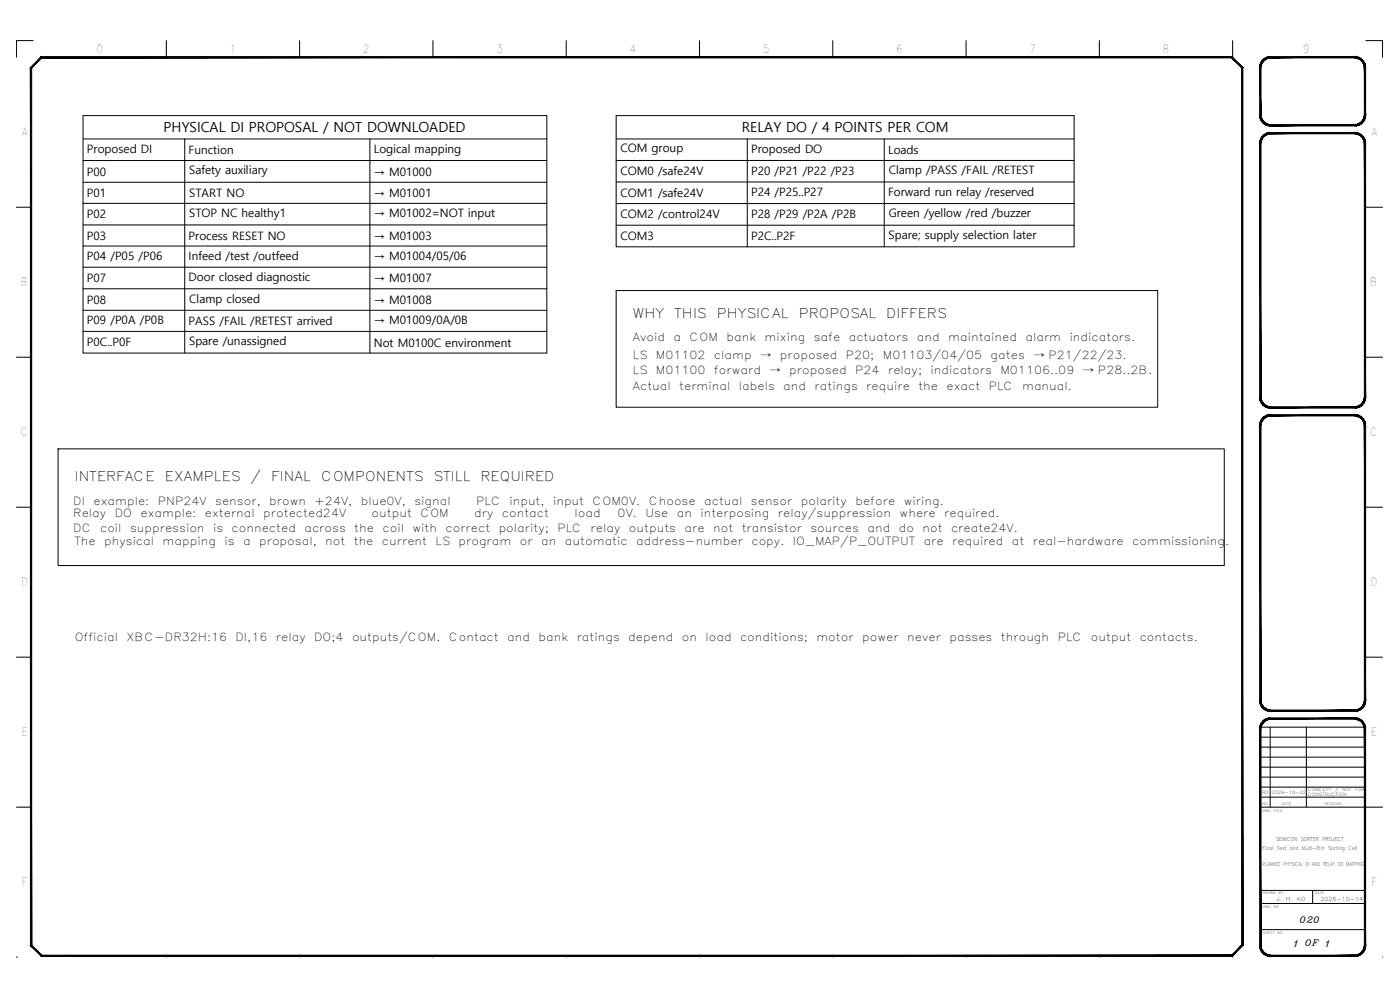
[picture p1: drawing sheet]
<svg xmlns="http://www.w3.org/2000/svg" width="420mm" height="297mm" viewBox="0 0 420 297" stroke-linecap="round" stroke-linejoin="round" font-family="sans-serif">
<g fill="none" stroke="#000" stroke-width=".3">
<path d="M9.9 12.2h-5v5M49.9 12.2v5M89.9 12.2v5M129.9 12.2v5M169.9 12.2v5M209.9 12.2v5M249.9 12.2v5M289.9 12.2v5M329.9 12.2v5M369.9 12.2v5M409.9 12.2h5v5M24.9 34.7h139.2v71.2h-139.2z"/>
<path d="M184.9 34.7h137.5v39.4h-137.5zM372.8 20.3v17.6M24.9 41.7h139.2M24.9 48.2h139.2M24.9 54.7h139.2M55.4 41.7v64.2M111 41.7v64.2M184.9 41.7h137.5M184.9 48.1h137.5M184.9 54.6h137.5M224.3 41.7v32.4M265.4 41.7v32.4"/>
<path d="M4.9 62.2h4.4M24.9 61h139.2M24.9 67.5h139.2M24.9 73.8h139.2M184.9 61.1h137.5M184.9 67.6h137.5M409.9 62.2h5M24.9 80.2h139.2M24.9 86.6h139.2M24.9 93.1h139.2M24.9 99.4h139.2M184.9 87.2h162.5v35h-162.5z"/>
<path d="M4.9 107.2h4.4M409.9 107.2h5M17.4 134.7h350v35h-350zM4.9 152.2h4.4M409.9 152.2h5M4.9 197.2h4.4M409.9 197.2h5M378.3 218.2h31.4M381.2 218.2v24M392.1 218.2v24M378.2 239.2h31.4M378.3 236.2h31.3"/>
<path d="M378.3 233.2h31.3M378.3 230.2h31.3M378.3 227.2h31.4M378.3 224.2h31.4M378.3 221.2h31.4M4.9 242.2h4.4M372.8 259.4v24.2M378.2 242.2h31.4M409.9 242.2h5M378.2 278.9h31.4M378.2 271.1h31.4M378.2 267.2h31.4"/>
<path d="M393.9 267.2v3.9M4.9 287.2h.1M49.9 286.8v.4M89.9 286.8v.4M129.9 286.8v.4M169.9 286.8v.4M209.9 286.8v.4M249.9 286.8v.4M289.9 286.8v.4M329.9 286.8v.4M369.9 286.5v.7M414.9 287.2h.1"/>
</g>
<g fill="#000" stroke="#000" stroke-width=".3">
<path d="M380.9 17h.5v.4zM380.9 17v.4h.5zM380.4 17.2l.5-.2v.4zM380.4 17.2l.1 .3 .4-.1zM379.9 17.3l.5-.1 .1 .3zM379.9 17.3l.2 .4 .4-.2zM379.4 17.6l.5-.3 .2 .4zM379.4 17.6l.3 .3 .4-.2zM379 18l.4-.4 .3 .3zM379 18l.3 .2 .4-.3zM379 18l.3 .2-.6 .2zM378.7 18.4l.3 .2 .3-.4zM378.7 18.4l.3 .2-.6 .2zM378.4 18.8l.4 .2 .2-.4zM378.4 18.8l.4 .2-.6 .3zM378.2 19.3l.4 .1 .2-.4zM378.2 19.3l.4 .1-.5 .4zM378.1 19.8l.4 .1 .1-.5zM378.1 19.8l.4 .1-.5 .4zM378.5 19.9l-.5 .4h.4z"/>
<path d="M381.4 17.4h25.1v-.4zM381.4 17h25.1l-25.1 .4z"/>
<path d="M378 34.5h.4l-.3 .5zM378.4 34.5l-.3 .5 .4-.1zM378.1 35l.4-.1-.3 .6zM378.5 34.9l-.3 .6 .4-.1zM378.2 35.5l.4-.1-.2 .6zM378.6 35.4l-.2 .6 .4-.2zM378.4 36l.4-.2-.1 .6zM378.8 35.8l-.1 .6 .3-.2zM378.7 36.4l.3-.2v.6zM379 36.2v.6l.3-.3zM379 36.8l.3-.3 .1 .7zM379.3 36.5l.1 .7 .3-.4zM379.7 36.8l.2 .6-.5-.2zM379.7 36.8l.2 .6 .2-.3zM380.1 37.1l.3 .5-.5-.2zM380.1 37.1l.3 .5 .1-.3zM380.5 37.3l.4 .5-.5-.2zM380.5 37.3l.4 .5v-.4zM380.9 37.4l.5 .4h-.5zM380.9 37.4l.5 .4v-.4z"/>
<path d="M378 20.3l.4 14.2v-14.2zM378 20.3l.4 14.2h-.4z"/>
<path d="M380.9 39.8h.5v.3zM380.9 39.8v.4l.5-.1zM380.4 39.9l.5-.1v.4zM380.4 39.9l.1 .4 .4-.1zM379.9 40.1l.5-.2 .1 .4zM379.9 40.1l.2 .4 .4-.2zM379.4 40.4l.5-.3 .2 .4zM379.4 40.4l.3 .3 .4-.2zM379 40.7l.4-.3 .3 .3zM379 40.7l.3 .3 .4-.3zM379 40.7l.3 .3-.6 .1zM378.7 41.1l.3 .3 .3-.4zM378.7 41.1l.3 .3-.6 .2zM378.4 41.6l.4 .2 .2-.4zM378.4 41.6l.4 .2-.6 .3zM378.2 42.1l.4 .1 .2-.4zM378.2 42.1l.4 .1-.5 .4zM378.1 42.6h.4l.1-.4zM378.1 42.6h.4l-.5 .5zM378.5 42.6l-.5 .5h.4z"/>
<path d="M381.4 37.8h25.1v-.4zM381.4 37.4h25.1l-25.1 .4z"/>
<path d="M406.5 37.4l.5 .4h-.5zM406.5 37.4l.5 .4v-.4zM407 37.4l.5 .2-.5 .2zM407 37.4l.5 .2-.1-.3zM407.4 37.3l.6 .1-.5 .2zM407.4 37.3l.6 .1-.2-.3zM407.8 37.1l.7 .1-.5 .2zM407.8 37.1l.7 .1-.3-.4zM408.2 36.8h.7l-.4 .4zM408.2 36.8h.7l-.3-.3zM408.6 36.5l.6-.1-.3 .4zM408.9 36.2l-.3 .3 .6-.1zM408.9 36.2l.6-.2-.3 .4zM409.1 35.8l-.2 .4 .6-.2zM409.1 35.8l.6-.3-.2 .5zM409.3 35.4l-.2 .4 .6-.3zM409.3 35.4l.5-.4-.1 .5zM409.4 34.9l-.1 .5 .5-.4zM409.8 34.5v.5l-.4-.1zM409.5 34.5l-.1 .4 .4-.4z"/>
<path d="M409.5 20.3l.3 14.2v-14.2zM409.5 20.3l.3 14.2h-.3z"/>
<path d="M409.8 19.8v.5h-.3zM409.4 19.9l.1 .4 .3-.5zM409.7 19.3l.1 .5-.4 .1zM409.3 19.4l.1 .5 .3-.6zM409.5 18.8l.2 .5-.4 .1zM409.1 19l.2 .4 .2-.6zM409.2 18.4l.3 .4-.4 .2zM408.9 18.6l.2 .4 .1-.6zM408.9 18l.3 .4-.3 .2zM408.9 18l-.3 .2 .3 .4zM408.5 17.6l.4 .4-.3 .2zM408.5 17.6l-.3 .3 .4 .3zM408 17.3l.5 .3-.3 .3zM408 17.3l-.2 .4 .4 .2zM407.5 17.2l.5 .1-.2 .4zM407.5 17.2l-.1 .3 .4 .2zM407 17l.5 .2-.1 .3zM407 17v.4l.4 .1zM406.5 17h.5v.4zM406.5 17v.4h.5z"/>
<path d="M378 43.1l.4 76v-76zM378 43.1l.4 76h-.4z"/>
<path d="M381.4 40.1h25.1v-.3zM381.4 39.8h25.1l-25.1 .3z"/>
<path d="M409.5 43.1l.3 76v-76zM409.5 43.1l.3 76h-.3z"/>
<path d="M409.8 42.6v.5h-.3zM409.4 42.6l.1 .5 .3-.5zM409.7 42.1l.1 .5h-.4zM409.3 42.2l.1 .4 .3-.5zM409.5 41.6l.2 .5-.4 .1zM409.1 41.8l.2 .4 .2-.6zM409.2 41.1l.3 .5-.4 .2zM408.9 41.4l.2 .4 .1-.7zM408.9 40.7l.3 .4-.3 .3zM408.9 40.7l-.3 .3 .3 .4zM408.5 40.4l.4 .3-.3 .3zM408.5 40.4l-.3 .3 .4 .3zM408 40.1l.5 .3-.3 .3zM408 40.1l-.2 .4 .4 .2zM407.5 39.9l.5 .2-.2 .4zM407.5 39.9l-.1 .4 .4 .2zM407 39.8l.5 .1-.1 .4zM407 39.8v.4l.4 .1zM406.5 39.8h.5v.4zM406.5 39.8v.3l.5 .1z"/>
<path d="M378 119.1h.4l-.3 .5zM378.4 119.1l-.3 .5h.4zM378.1 119.6h.4l-.3 .5zM378.5 119.6l-.3 .5 .4-.1zM378.2 120.1l.4-.1-.2 .6zM378.6 120l-.2 .6 .4-.2zM378.4 120.6l.4-.2-.1 .7zM378.8 120.4l-.1 .7 .3-.3zM378.7 121.1l.3-.3v.7zM379 120.8v.7l.3-.3zM379 121.5l.3-.3 .1 .6zM379.3 121.2l.1 .6 .3-.3zM379.7 121.5l.2 .6-.5-.3zM379.7 121.5l.2 .6 .2-.4zM380.1 121.7l.3 .6-.5-.2zM380.1 121.7l.3 .6 .1-.4zM380.5 121.9l.4 .5-.5-.1zM380.5 121.9l.4 .5v-.4zM380.9 122l.5 .4h-.5zM380.9 122l.5 .4v-.4z"/>
<path d="M378 127.7l.4 82.4v-82.4zM378 127.7l.4 82.4h-.4z"/>
<path d="M381.4 122v.4l25.1-.4zM381.4 122.4l25.1-.4v.4z"/>
<path d="M381.4 124.4v.4l25.1-.4zM381.4 124.8l25.1-.4v.4z"/>
<path d="M380.9 124.5l.5-.1v.4zM380.9 124.5v.3h.5zM380.4 124.6l.5-.1v.3zM380.4 124.6l.1 .3 .4-.1zM379.9 124.8l.5-.2 .1 .3zM379.9 124.8l.2 .3 .4-.2zM379.4 125l.5-.2 .2 .3zM379.4 125l.3 .4 .4-.3zM379 125.4l.4-.4 .3 .4zM379 125.4l.3 .3 .4-.3zM379 125.4l.3 .3-.6 .1zM378.7 125.8l.3 .2 .3-.3zM378.7 125.8l.3 .2-.6 .2zM378.4 126.2l.4 .2 .2-.4zM378.4 126.2l.4 .2-.6 .3zM378.2 126.7l.4 .1 .2-.4zM378.2 126.7l.4 .1-.5 .4zM378.1 127.2l.4 .1 .1-.5zM378.1 127.2l.4 .1-.5 .4zM378.5 127.3l-.5 .4h.4z"/>
<path d="M406.5 122l.5 .4h-.5zM406.5 122l.5 .4v-.4zM407 122l.5 .3-.5 .1zM407 122l.5 .3-.1-.4zM407.4 121.9l.6 .2-.5 .2zM407.4 121.9l.6 .2-.2-.4zM407.8 121.7l.7 .1-.5 .3zM407.8 121.7l.7 .1-.3-.3zM408.2 121.5h.7l-.4 .3zM408.2 121.5h.7l-.3-.3zM408.6 121.2l.6-.1-.3 .4zM408.9 120.8l-.3 .4 .6-.1zM408.9 120.8l.6-.2-.3 .5zM409.1 120.4l-.2 .4 .6-.2zM409.1 120.4l.6-.3-.2 .5zM409.3 120l-.2 .4 .6-.3zM409.3 120l.5-.4-.1 .5zM409.4 119.6l-.1 .4 .5-.4zM409.8 119.1v.5h-.4zM409.5 119.1l-.1 .5 .4-.5z"/>
<path d="M409.8 127.2v.5h-.3zM409.4 127.3l.1 .4 .3-.5zM409.7 126.7l.1 .5-.4 .1zM409.3 126.8l.1 .5 .3-.6zM409.5 126.2l.2 .5-.4 .1zM409.1 126.4l.2 .4 .2-.6zM409.2 125.8l.3 .4-.4 .2zM408.9 126l.2 .4 .1-.6zM408.9 125.4l.3 .4-.3 .2zM408.9 125.4l-.3 .3 .3 .3zM408.5 125l.4 .4-.3 .3zM408.5 125l-.3 .4 .4 .3zM408 124.8l.5 .2-.3 .4zM408 124.8l-.2 .3 .4 .3zM407.5 124.6l.5 .2-.2 .3zM407.5 124.6l-.1 .3 .4 .2zM407 124.5l.5 .1-.1 .3zM407 124.5v.3l.4 .1zM406.5 124.4l.5 .1v.3zM406.5 124.4v.4h.5z"/>
<path d="M409.5 127.7l.3 82.4v-82.4zM409.5 127.7l.3 82.4h-.3z"/>
<path d="M378 210.1h.4l-.3 .5zM378.4 210.1l-.3 .5h.4zM378.1 210.6h.4l-.3 .5zM378.5 210.6l-.3 .5 .4-.1zM378.2 211.1l.4-.1-.2 .6zM378.6 211l-.2 .6 .4-.2zM378.4 211.6l.4-.2-.1 .7zM378.8 211.4l-.1 .7 .3-.3zM378.7 212.1l.3-.3v.7zM379 211.8v.7l.3-.3zM379 212.5l.3-.3 .1 .6zM379.3 212.2l.1 .6 .3-.3zM379.7 212.5l.2 .6-.5-.3zM379.7 212.5l.2 .6 .2-.4zM380.1 212.7l.3 .6-.5-.2zM380.1 212.7l.3 .6 .1-.4zM380.5 212.9l.4 .5-.5-.1zM380.5 212.9l.4 .5v-.4zM380.9 213l.5 .4h-.5zM380.9 213l.5 .4v-.4z"/>
<path d="M378 218.7l.4 64.9v-64.9zM378 218.7l.4 64.9h-.4z"/>
<path d="M381.4 213v.4l25.1-.4zM381.4 213.4l25.1-.4v.4z"/>
<path d="M381.4 215.4v.4l25.1-.4zM381.4 215.8l25.1-.4v.4z"/>
<path d="M380.9 215.4h.5v.4zM380.9 215.4v.4h.5zM380.4 215.6l.5-.2v.4zM380.4 215.6l.1 .3 .4-.1zM379.9 215.8l.5-.2 .1 .3zM379.9 215.8l.2 .3 .4-.2zM379.4 216l.5-.2 .2 .3zM379.4 216l.3 .4 .4-.3zM379 216.4l.4-.4 .3 .4zM379 216.4l.3 .3 .4-.3zM379 216.4l.3 .3-.6 .1zM378.7 216.8l.3 .2 .3-.3zM378.7 216.8l.3 .2-.6 .2zM378.4 217.2l.4 .2 .2-.4zM378.4 217.2l.4 .2-.6 .3zM378.2 217.7l.4 .1 .2-.4zM378.2 217.7l.4 .1-.5 .4zM378.1 218.2l.4 .1 .1-.5zM378.1 218.2l.4 .1-.5 .4zM378.5 218.3l-.5 .4h.4z"/>
<path d="M406.5 213l.5 .4h-.5zM406.5 213l.5 .4v-.4zM407 213l.5 .3-.5 .1zM407 213l.5 .3-.1-.4zM407.4 212.9l.6 .2-.5 .2zM407.4 212.9l.6 .2-.2-.4zM407.8 212.7l.7 .1-.5 .3zM407.8 212.7l.7 .1-.3-.3zM408.2 212.5h.7l-.4 .3zM408.2 212.5h.7l-.3-.3zM408.6 212.2l.6-.1-.3 .4zM408.9 211.8l-.3 .4 .6-.1zM408.9 211.8l.6-.2-.3 .5zM409.1 211.4l-.2 .4 .6-.2zM409.1 211.4l.6-.3-.2 .5zM409.3 211l-.2 .4 .6-.3zM409.3 211l.5-.4-.1 .5zM409.4 210.6l-.1 .4 .5-.4zM409.8 210.1v.5h-.4zM409.5 210.1l-.1 .5 .4-.5z"/>
<path d="M409.8 218.2v.5h-.3zM409.4 218.3l.1 .4 .3-.5zM409.7 217.7l.1 .5-.4 .1zM409.3 217.8l.1 .5 .3-.6zM409.5 217.2l.2 .5-.4 .1zM409.1 217.4l.2 .4 .2-.6zM409.2 216.8l.3 .4-.4 .2zM408.9 217l.2 .4 .1-.6zM408.9 216.4l.3 .4-.3 .2zM408.9 216.4l-.3 .3 .3 .3zM408.5 216l.4 .4-.3 .3zM408.5 216l-.3 .4 .4 .3zM408 215.8l.5 .2-.3 .4zM408 215.8l-.2 .3 .4 .3zM407.5 215.6l.5 .2-.2 .3zM407.5 215.6l-.1 .3 .4 .2zM407 215.4l.5 .2-.1 .3zM407 215.4v.4l.4 .1zM406.5 215.4h.5v.4zM406.5 215.4v.4h.5z"/>
<path d="M409.5 218.7l.3 64.9v-64.9zM409.5 218.7l.3 64.9h-.3z"/>
<path d="M372.6 20.4v263.2l.4 .1zM372.6 20.4l.4-.2v263.5zM369.6 17.4l3 3 .4-.2zM369.8 17l3.2 3.2-3.4-2.8zM12.5 17.4h357.1l.2-.4zM12.4 17h357.4l-357.3 .4zM12.4 17l-2.9 3.4 3-3zM12.4 17l-2.9 3.4-.4-.2zM9.1 20.2l.4 263.4v-263.2zM9.1 20.2l.4 263.4-.4 .1zM9.1 283.7l3.4 2.9-3-3zM9.1 283.7l3.4 2.9-.1 .4zM12.5 286.6l-.1 .4 357.2-.4zM12.4 287l357.2-.4 .2 .4zM369.6 286.6l.2 .4 2.8-3.4zM372.6 283.6l.4 .1-3.2 3.3z"/>
<path d="M378 283.6h.4l-.3 .6zM378.4 283.6l-.3 .6 .4-.1zM378.1 284.2l.4-.1-.3 .6zM378.5 284.1l-.3 .6 .4-.1zM378.2 284.7l.4-.1-.2 .6zM378.6 284.6l-.2 .6 .4-.2zM378.4 285.2l.4-.2-.1 .6zM378.8 285l-.1 .6 .3-.2zM378.7 285.6l.3-.2v.6zM379 285.4v.6l.3-.3zM379 286l.3-.3 .1 .6zM379.3 285.7l.1 .6 .3-.3zM379.7 286l.2 .6-.5-.3zM379.7 286l.2 .6 .2-.3zM380.1 286.3l.3 .5-.5-.2zM380.1 286.3l.3 .5 .1-.4zM380.5 286.4l.4 .5-.5-.1zM380.5 286.4l.4 .5v-.4zM380.9 286.5l.5 .5-.5-.1zM380.9 286.5l.5 .5v-.4z"/>
<path d="M381.4 286.6v.4l25.1-.4zM381.4 287l25.1-.4v.4z"/>
<path d="M406.5 286.6l.5 .3-.5 .1zM406.5 286.6l.5 .3v-.4zM407 286.5l.5 .3-.5 .1zM407 286.5l.5 .3-.1-.4zM407.4 286.4l.6 .2-.5 .2zM407.4 286.4l.6 .2-.2-.3zM407.8 286.3h.7l-.5 .3zM407.8 286.3h.7l-.3-.3zM408.2 286h.7l-.4 .3zM408.2 286h.7l-.3-.3zM408.6 285.7l.6-.1-.3 .4zM408.9 285.4l-.3 .3 .6-.1zM408.9 285.4l.6-.2-.3 .4zM409.1 285l-.2 .4 .6-.2zM409.1 285l.6-.3-.2 .5zM409.3 284.6l-.2 .4 .6-.3zM409.3 284.6l.5-.4-.1 .5zM409.4 284.1l-.1 .5 .5-.4zM409.8 283.6v.6l-.4-.1zM409.5 283.6l-.1 .5 .4-.5z"/>
</g>
<g font-size="4.2">
<text x="49.1" y="39.5">PHYSICAL DI PROPOSAL / NOT DOWNLOADED</text>
<text x="222.6" y="39.5">RELAY DO / 4 POINTS PER COM</text>
</g>
<g font-size="4">
<text x="189.9" y="95.4">WHY</text>
<text x="202.3" y="95.4">THIS</text>
<text x="215.1" y="95.4">PHYSICAL</text>
<text x="239.7" y="95.4">PROPOSAL</text>
<text x="266" y="95.4">DIFFERS</text>
<text x="22.4" y="144.4">INTERFACE</text>
<text x="49.5" y="144.4">EXAMPLES</text>
<text x="75.2" y="144.4">/</text>
<text x="81.4" y="144.4">FINAL</text>
<text x="96.4" y="144.4">COMPONENTS</text>
<text x="130.1" y="144.4">STILL</text>
<text x="144.2" y="144.4">REQUIRED</text>
</g>
<g font-size="3.5">
<text x="26.1" y="45.8">Proposed DI</text>
<text x="56.6" y="46.2">Function</text>
<text x="112.2" y="45.8">Logical mapping</text>
<text x="186.3" y="45.8">COM group</text>
<text x="225.4" y="45.8">Proposed DO</text>
<text x="266.5" y="46.2">Loads</text>
<text x="26.1" y="52.7">P00</text>
<text x="56.7" y="52.3">Safety auxiliary</text>
<text x="112.3" y="52.7">→ M01000</text>
<text x="186.3" y="52.5">COM0 /safe24V</text>
<text x="225.4" y="52.4">P20 /P21 /P22 /P23</text>
<text x="266.7" y="52.3">Clamp /PASS /FAIL /RETEST</text>
<text x="26.1" y="59.1">P01</text>
<text x="56.7" y="59.1">START NO</text>
<text x="112.3" y="59.1">→ M01001</text>
<text x="186.3" y="59">COM1 /safe24V</text>
<text x="225.4" y="58.9">P24 /P25..P27</text>
<text x="266.5" y="58.8">Forward run relay /reserved</text>
<text x="26.1" y="65.5">P02</text>
<text x="56.7" y="65.2">STOP NC healthy1</text>
<text x="112.3" y="65.1">→ M01002=NOT input</text>
<text x="186.3" y="65.4">COM2 /control24V</text>
<text x="225.4" y="65.4">P28 /P29 /P2A /P2B</text>
<text x="266.7" y="65.2">Green /yellow /red /buzzer</text>
<text x="26.1" y="71.9">P03</text>
<text x="56.6" y="71.9">Process RESET NO</text>
<text x="112.3" y="71.9">→ M01003</text>
<text x="266.6" y="71.7">Spare; supply selection later</text>
<text x="186.3" y="72.1">COM3</text>
<text x="225.4" y="72.1">P2C..P2F</text>
<text x="26.1" y="78.1">P04 /P05 /P06</text>
<text x="56.6" y="78.1">Infeed /test /outfeed</text>
<text x="112.3" y="78.1">→ M01004/05/06</text>
<text x="26.1" y="84.7">P07</text>
<text x="56.6" y="84.3">Door closed diagnostic</text>
<text x="112.3" y="84.7">→ M01007</text>
<text x="26.1" y="91.1">P08</text>
<text x="56.8" y="90.8">Clamp closed</text>
<text x="112.3" y="91.1">→ M01008</text>
<text x="26.1" y="97.3">P09 /P0A /P0B</text>
<text x="56.6" y="97.4">PASS /FAIL /RETEST arrived</text>
<text x="112.3" y="97.3">→ M01009/0A/0B</text>
<text x="26.1" y="103.9">P0C..P0F</text>
<text x="56.7" y="103.6">Spare /unassigned</text>
<text x="112.2" y="104">Not M0100C environment</text>
</g>
<g font-size="3.4">
<text x="29" y="15.9">0</text>
<text x="69.2" y="15.9">1</text>
<text x="109" y="15.9">2</text>
<text x="149" y="15.9">3</text>
<text x="189" y="16">4</text>
<text x="229" y="15.9">5</text>
<text x="269" y="15.9">6</text>
<text x="309" y="15.9">7</text>
<text x="349" y="15.9">8</text>
<text x="391" y="15.9">9</text>
<text x="6.4" y="40.9">A</text>
<text x="411.4" y="40.9">A</text>
<text x="6.3" y="85.9">B</text>
<text x="411.3" y="85.9">B</text>
<text x="189.9" y="102.4">Avoid</text>
<text x="189.9" y="107.6">LS</text>
<text x="196.8" y="107.6">M01102</text>
<text x="202.1" y="102.4">a</text>
<text x="207" y="102.4">COM</text>
<text x="214.3" y="107.6">clamp</text>
<text x="218" y="102.4">bank</text>
<text x="228.1" y="107.6">→</text>
<text x="229.5" y="102.4">mixing</text>
<text x="234" y="107.6">proposed</text>
<text x="244.2" y="102.4">safe</text>
<text x="253.8" y="107.6">P20;</text>
<text x="254.7" y="102.4">actuators</text>
<text x="264.9" y="107.6">M01103/04/05</text>
<text x="275.2" y="102.4">and</text>
<text x="284.6" y="102.4">maintained</text>
<text x="297.3" y="107.6">gates</text>
<text x="307.8" y="102.4">alarm</text>
<text x="310.1" y="107.6">→ P21/22/23.</text>
<text x="321" y="102.4">indicators.</text>
<text x="189.9" y="112.2">LS</text>
<text x="196.8" y="112.2">M01100</text>
<text x="214.3" y="112.2">forward</text>
<text x="230.9" y="112.2">→</text>
<text x="236.9" y="112.2">proposed</text>
<text x="256.7" y="112.2">P24</text>
<text x="266.5" y="112.2">relay;</text>
<text x="279.3" y="112.2">indicators</text>
<text x="300.2" y="112.2">M01106..09</text>
<text x="325" y="112.2">→ P28..2B.</text>
<text x="189.9" y="117.2">Actual</text>
<text x="203.9" y="117.2">terminal</text>
<text x="221.8" y="117.2">labels</text>
<text x="235.1" y="117.2">and</text>
<text x="244.5" y="117.2">ratings</text>
<text x="260" y="117.2">require</text>
<text x="275.6" y="117.2">the</text>
<text x="284.1" y="117.2">exact</text>
<text x="296.7" y="117.2">PLC</text>
<text x="306.7" y="117.2">manual.</text>
<text x="6.3" y="130.9">C</text>
<text x="411.3" y="130.9">C</text>
<text x="22" y="151.4">DI</text>
<text x="22" y="155.1">Relay</text>
<text x="28" y="151.4">example:</text>
<text x="34.4" y="155.1">DO</text>
<text x="42.1" y="155.1">example:</text>
<text x="47.4" y="151.4">PNP24V</text>
<text x="61.5" y="155.1">external</text>
<text x="64.6" y="151.4">sensor,</text>
<text x="79" y="155.1">protected24V</text>
<text x="80.8" y="151.4">brown</text>
<text x="94.4" y="151.4">+24V,</text>
<text x="106.5" y="155.1">→ output</text>
<text x="108.3" y="151.4">blue0V,</text>
<text x="124.4" y="151.4">signal</text>
<text x="126.2" y="155.1">COM</text>
<text x="137.2" y="155.1">→ dry</text>
<text x="137.8" y="151.4">→ PLC</text>
<text x="150.6" y="155.1">contact</text>
<text x="152.9" y="151.4">input,</text>
<text x="166" y="151.4">input</text>
<text x="167.3" y="155.1">→ load</text>
<text x="177.8" y="151.4">COM0V.</text>
<text x="185.4" y="155.1">0V.</text>
<text x="193.7" y="155.1">Use</text>
<text x="194.7" y="151.4">Choose</text>
<text x="203.1" y="155.1">an</text>
<text x="210.2" y="155.1">interposing</text>
<text x="211.3" y="151.4">actual</text>
<text x="225.4" y="151.4">sensor</text>
<text x="233.5" y="155.1">relay/suppression</text>
<text x="240.3" y="151.4">polarity</text>
<text x="256.7" y="151.4">before</text>
<text x="270" y="155.1">where</text>
<text x="271.2" y="151.4">wiring.</text>
<text x="283.4" y="155.1">required.</text>
<text x="22" y="159.7">DC</text>
<text x="30" y="159.7">coil</text>
<text x="39" y="159.7">suppression</text>
<text x="63.9" y="159.7">is</text>
<text x="69.5" y="159.7">connected</text>
<text x="91.4" y="159.7">across</text>
<text x="106.3" y="159.7">the</text>
<text x="114.8" y="159.7">coil</text>
<text x="123.8" y="159.7">with</text>
<text x="133.7" y="159.7">correct</text>
<text x="149.7" y="159.7">polarity;</text>
<text x="167.3" y="159.7">PLC</text>
<text x="177.3" y="159.7">relay</text>
<text x="188.8" y="159.7">outputs</text>
<text x="205.4" y="159.7">are</text>
<text x="214" y="159.7">not</text>
<text x="222.6" y="159.7">transistor</text>
<text x="243.2" y="159.7">sources</text>
<text x="260.4" y="159.7">and</text>
<text x="269.7" y="159.7">do</text>
<text x="276.9" y="159.7">not</text>
<text x="285.4" y="159.7">create24V.</text>
<text x="22.3" y="163.4">The</text>
<text x="31.2" y="163.4">physical</text>
<text x="48.8" y="163.4">mapping</text>
<text x="67.4" y="163.4">is</text>
<text x="72.9" y="163.4">a</text>
<text x="77.8" y="163.4">proposal,</text>
<text x="97.6" y="163.4">not</text>
<text x="106.2" y="163.4">the</text>
<text x="114.6" y="163.4">current</text>
<text x="130.7" y="163.4">LS</text>
<text x="137.6" y="163.4">program</text>
<text x="156" y="163.4">or</text>
<text x="162.4" y="163.4">an</text>
<text x="169.5" y="163.4">automatic</text>
<text x="190.9" y="163.4">address-number</text>
<text x="225.5" y="163.4">copy.</text>
<text x="238" y="163.4">IO_MAP/P_OUTPUT</text>
<text x="277.2" y="163.4">are</text>
<text x="285.8" y="163.4">required</text>
<text x="303.7" y="163.4">at</text>
<text x="310" y="163.4">real-hardware</text>
<text x="339.8" y="163.4">commissioning.</text>
<text x="6.4" y="175.9">D</text>
<text x="411.4" y="175.9">D</text>
<text x="22.4" y="192.2">Official</text>
<text x="38" y="192.2">XBC-DR32H:16</text>
<text x="70.7" y="192.2">DI,16</text>
<text x="82.8" y="192.2">relay</text>
<text x="94.3" y="192.2">DO;4</text>
<text x="105.6" y="192.2">outputs/COM.</text>
<text x="134.7" y="192.2">Contact</text>
<text x="152.2" y="192.2">and</text>
<text x="161.6" y="192.2">bank</text>
<text x="173.1" y="192.2">ratings</text>
<text x="188.6" y="192.2">depend</text>
<text x="204.6" y="192.2">on</text>
<text x="211.7" y="192.2">load</text>
<text x="222.1" y="192.2">conditions;</text>
<text x="245" y="192.2">motor</text>
<text x="258.7" y="192.2">power</text>
<text x="272.3" y="192.2">never</text>
<text x="284.9" y="192.2">passes</text>
<text x="300.4" y="192.2">through</text>
<text x="317.4" y="192.2">PLC</text>
<text x="327.4" y="192.2">output</text>
<text x="342" y="192.2">contacts.</text>
<text x="6.5" y="220.9">E</text>
<text x="411.5" y="220.9">E</text>
<text x="6.6" y="265.9">F</text>
<text x="411.6" y="265.9">F</text>
</g>
<g font-size="2.7">
<text x="390.1" y="276.8">020</text>
<text x="388.4" y="284">1</text>
<text x="391.7" y="283.9">OF</text>
<text x="397.9" y="284">1</text>
</g>
<g font-size="1.7">
<text x="383.1" y="270.3">J.</text>
<text x="385.9" y="270.3">H.</text>
<text x="389.2" y="270.3">KO</text>
<text x="396.3" y="270.3">2026-10-14</text>
</g>
<g font-size="1.6">
<text x="378.9" y="254.9">Final Test and Multi-Bin Sorting Cell</text>
<text x="383" y="252.4">SEMICON SORTER PROJECT</text>
<text x="378.9" y="260">PLANNED PHYSICAL DI AND RELAY DO MAPPING</text>
</g>
<g font-size="1.3">
<text x="378.8" y="238.2">R0</text>
<text x="381.7" y="238.2">2026-10-22</text>
<text x="392.5" y="237.3">CONCEPT</text>
<text x="392.5" y="238.9">CONSTRUCTION</text>
<text x="400.7" y="237.3">/</text>
<text x="402.8" y="237.3">NOT</text>
<text x="406.7" y="237.3">FOR</text>
</g>
<g font-size="1.1">
<text x="378.9" y="243.5">DWG</text>
<text x="378.9" y="241.5">NO.</text>
<text x="382.2" y="243.5">TITLE</text>
<text x="384.8" y="241.5">DATE</text>
<text x="397.5" y="241.5">REVISION</text>
<text x="378.9" y="268.3">DRAWN</text>
<text x="383.7" y="268.3">BY</text>
<text x="394.6" y="268.3">DATE</text>
<text x="378.9" y="272.5">DWG</text>
<text x="382.2" y="272.5">NO</text>
<text x="378.9" y="280.2">SHEET</text>
<text x="383.4" y="280.2">NO</text>
</g>
</svg>
